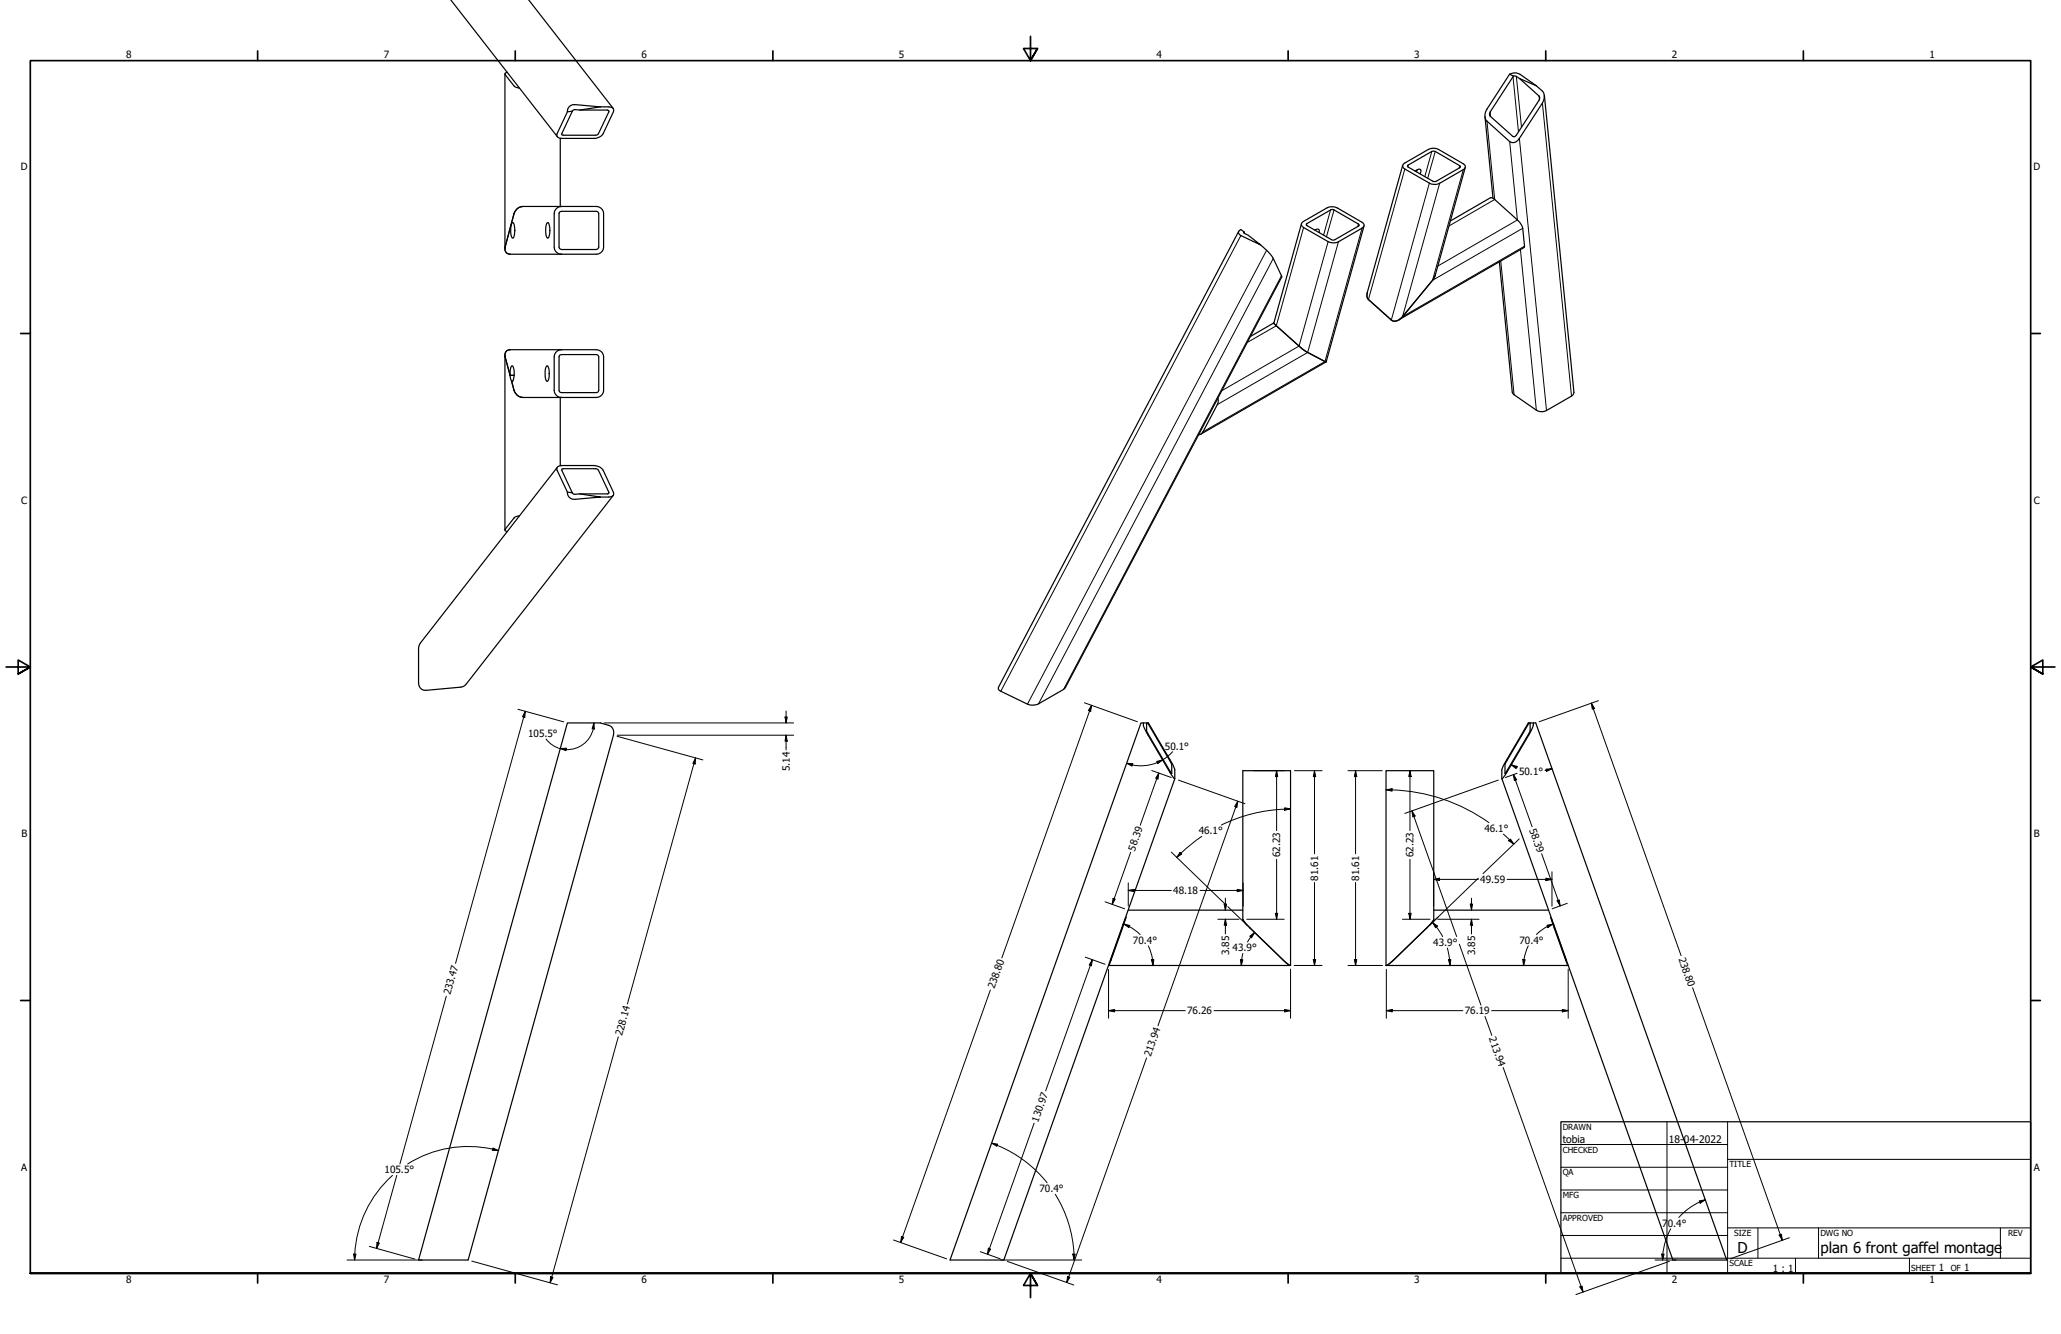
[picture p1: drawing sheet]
<svg xmlns="http://www.w3.org/2000/svg" width="864mm" height="559mm" viewBox="0 0 864 559" stroke-linecap="round" stroke-linejoin="round" font-family="sans-serif">
<!-- layer: Visible (ANSI) -->
<g fill="none" stroke="#000" stroke-width=".51">
<path d="M188.9 0l44.7 57.3M221.6 0l35.4 45.5M211.6 30.9v73.4M212.5 30.3l-.9 .4v.5l4.1 5.1 2 .7M632.5 31.1l-9.4 14.6a4.2 4.2 0 0 0 0 5l9.5 8.6a2.74 2.74 0 0 0 4.1-1.3l9.6-14.8a4.5 4.5 0 0 0 0-5l-2.5-2.3M634.2 31.9l-9.8 15-.3 1.3 10.3 9.1 .9-.6 9.9-15.4-.3-1-8.2-7.4M634.2 31.9l1.2 .1 1.3 .9 7.1 3M634.2 31.9l-1.5-.8a4.4 4.4 0 0 1 4.2 0l6.9 4.8M647.1 39.9l12.4 124.4-.4 1.2-.6 .4-10.5 6.1a4.2 4.2 0 0 1-4.2-.2l-9.4-6.4-.7-1.1-5.4-54.6M234.8 57.9v28.6M242.9 46.1h11.6l.6 .3-4.6 9.9-1 .3h-13.9l-.2-.6 4.4-9.5M251.6 44.8h3.5a1.62 1.62 0 0 1 1.9 2l-4.3 9.2a4.3 4.3 0 0 1-3.8 2h-13.5a1.6 1.6 0 0 1-2-2l4.3-9.1"/>
<path d="M251.6 44.8l-8.7 1.3-2.5-.1-.6 .5M251.6 44.8l-10.7-1a2.81 2.81 0 0 0-3.2 3.1l2.1-.4M622.2 48.9l3.4 34.2M587.8 69.2l-14.9 53.4a2.73 2.73 0 0 0 .5 2.9l9.6 8.5a3.4 3.4 0 0 0 4.7-1.3l13.3-16.3 13-46.3M588 68.8l10.5-6.2a4.6 4.6 0 0 1 4.3 0l10.3 6a1.31 1.31 0 0 1 .9 1.2 1.31 1.31 0 0 1-.8 1.3l-10 5.7a4.4 4.4 0 0 1-4.3-.1l-10.3-5.9a1.3 1.3 0 0 1-.6-2zM589.8 69.4l10.1-6 1-.1 10.7 6.1 .3 .6-10.1 5.9-1 .2-10.8-6.1zM593 71.6a1.81 1.81 0 0 1 2.2-.5l.2 .4-.3 1.3M593.9 71.1l-.4 .8M214.5 93.5l.3-.3a4.6 4.6 0 0 1 .8 4.3 1.95 1.95 0 0 1-.8 2.3 7.8 7.8 0 0 1-.3-6.3zM216.8 87.4l2.3-.9h30.7a3 3 0 0 1 3.1 3v14a2.96 2.96 0 0 1-3.1 3h-36.1a2.23 2.23 0 0 1-2.1-3l3.8-14zM229.2 93.5l.2-.3a4.8 4.8 0 0 1 1 4.3 2.06 2.06 0 0 1-1 2.3 7.8 7.8 0 0 1-.2-6.3zM234.4 89l.9-.5 15.1 .1 .5 .9-.2 14.5-.9 .5h-14.5l-.9-.5z"/>
<path d="M235.3 86.5a3 3 0 0 0-3.1 3v14a2.96 2.96 0 0 0 3.1 3M519 96.9l-100.6 190.9a1.26 1.26 0 0 0 1 1.8l11.1 5.4a5.5 5.5 0 0 0 4.7-.2l10.4-6 .8-.8 90.7-172-3.9-8.3-1.8-2.2-3.1-2.9M519.2 96.6l.7-.5 1.3 1v.5l1.8 1 5.3 4-8.4-3.9-.9-1zM521.2 97.1l.3 .7M545.3 93.7l-11.5 41.6M545.6 93.2l10.5-6.1a5 5 0 0 1 4.3 0l10.8 6.4a1.24 1.24 0 0 1-.5 2.1l-9.9 5.7a5 5 0 0 1-4.3-.1l-10.3-5.9a1.35 1.35 0 0 1-.6-2.1zM547.4 93.9l10.1-6 1-.1 10.7 6.1 .3 .5-10.1 6-1 .2-10.8-6.1zM550.9 96.4l1.4-.5 .4 .3v1.2M551.3 96.2l-.1 .3M571.6 94.6l-15.9 57M607.7 92.6l16.9-9.8h.4l1.3 .8 10.8 9.9 .9 2.1 .7 7.9-52.6 30.5M533.8 135.3l11.7 10.8 1.9 1.3 8.3 4.2"/>
<path d="M533.8 135.3l-9.8 5.6M211.6 148.7v73.4M213.7 157.2l.7 2.5M213.7 157.2l-2.1-7.7a2.23 2.23 0 0 1 2.1-3h36.1a3 3 0 0 1 3.1 3v14a3 3 0 0 1-3.1 3h-30.7a4.1 4.1 0 0 1-3.7-3l-1-3.8M213.7 157.2l.1-2.2 .7-1.8a4.7 4.7 0 0 1 .9 4.6l-.4 1.6-.6 .3M213.7 157.2h1.8M214.4 159.7h.4M229.2 153.2a4.3 4.3 0 0 1 .9 4.3 2.07 2.07 0 0 1-.9 2.3 7.2 7.2 0 0 1 0-6.6zM234.4 149l.9-.5 15.1 .2 .5 .8-.2 14.5-.9 .5h-14.5l-.9-.5zM235.3 146.5a3 3 0 0 0-3.1 3v14a3 3 0 0 0 3.1 3M555.7 151.6l-52.5 30.3M234.8 166.5v28.6"/>
<path d="M510.3 166.8l.1 1.9-.3 .8-6 11.4-1.1 1.1-.8 .2M233.6 195.7l-57.5 73.7-.7 2.1v14.8a2.9 2.9 0 0 0 3.1 2.9l14.5-1.4 1.8-.6 62.2-79.7M217.7 216l-2 .7-4.1 5v.6l.9 .4M237.7 206.1l-4.4-9.7a1.73 1.73 0 0 1 2.1-1.4h13.5a4.7 4.7 0 0 1 3.8 2l4.3 9.2a1.27 1.27 0 0 1-1 1.9l-4.4 .1M237.7 206.1l2.1 .3 .6 .6 2.5-.1 8.7 1.3-10.7 1a2.81 2.81 0 0 1-3.2-3.1zM239.8 206.4l-4.4-9.4 .2-.6 13.9-.1 1 .4 4.6 9.9-.6 .3h-11.6M237.7 302.8h13.9l3.5 1a3.2 3.2 0 0 1 1.9 4.2l-60.8 219.8h-20.8zM479.1 302.8l.1 1.4 1.2 2.7 9.9 16.8 2 2.5v-3.7l-.8-2.1-10.3-17.6h-3.1l-80 225h22.5l71.7-201.5M480.4 302.8l.1 3.5 10.5 17.7v-3.8l-10.1-17.4M640.4 302.8h2.1v1l-.8 2.1-10.4 17.8-1.9 2.6-.1-3.8 .8-2.1zM640.7 302.8l-9.8 16.7-.3 .7v3.8l10.5-17.7 .1-3.5M642.5 302.8h1l80 225h-22.5l-71.7-201.5"/>
<path d="M520.8 322.8h20l-.1 81.6-2.9-2.1-14-13.6-3-3.6zM580.8 322.8h20l-.1 62.6-2.1 2.6-14.8 14.3-2.9 2.1zM470.7 387l-5.5 15.5M471.4 385.1l-1.1 3.6-4.8 13.6-1 2.1M472.8 381.3h48M600.8 381.3h48M650.2 385.1l.7 2.8 5.2 14.4 1 2.1M650.9 387l.4 1.2M464.5 404.4h76.2M580.9 404.4h76.1M656.1 401.7l.3 .8"/>
</g>
<!-- layer: Visible Narrow (ANSI) -->
<g fill="none" stroke="#000" stroke-width=".42">
<path d="M634 32.1l2.3 23.1M635.4 32l2.1 21.3M623.1 50.7l3.2 32.9-19.2 11.1M624.4 46.9l.2 1.9M632.6 59.3l3.2 32.8-33.3 19.3M636.7 58l11.3 114M644.9 40.3l.1 1.4M646.3 43.2l12.2 122.7M588.6 70.8l-15.2 54.7M590 69.2l-.1 .6M598.9 76.7l-15.9 57.3M599.9 63.4l-2.9 10.6"/>
<path d="M601.4 63.4l-3.2 11.3M603.2 76.8l-15.5 55.9 51.1-29.6M611.6 69.4l-.2 1M613.2 71.1l-12.9 46.3 37.7-21.8M519.9 98.7l-100.5 190.9M521.3 97.3l-.2 .2M546.2 95.3l-11.4 41.2-12.1 6.9M547.6 93.7l-.2 .6M557.5 87.9l-2.9 10.6M559 87.9l-3.2 11.3M569.2 93.9l-.2 1M570.7 95.6l-15.5 55.8-51.1 29.5"/>
<path d="M530.7 104.8l-100.2 190.2M533.5 108.3l-98.3 186.5M537 115.5l-91.4 173.3M556.5 101.2l-12.2 43.8-32.3 18.6M560.8 101.3l-12.9 46.3-37.8 21.9M628.8 109.3l5.6 56.1M637.1 104.6l6.7 67.2"/>
</g>
<!-- layer: Border (ANSI) -->
<g fill="none" stroke="#000" stroke-width=".7">
<path d="M431.8 15.2v10.2l-2.9-5.1h5.8l-2.9 5.1 2.9-5.1M107.9 21.3v4.1M215.9 21.3v4.1M323.8 21.3v4.1M539.8 21.3v4.1M647.7 21.3v4.1M755.6 21.3v4.1M8.6 139.7h4.1M850.9 139.7h4.1M2.5 279.4h10.2l-5.1-2.9v5.8l5.1-2.9-5.1 2.9M861.1 279.4h-10.2l5.1-2.9v5.8l-5.1-2.9 5.1 2.9M8.6 419.1h4.1"/>
<path d="M850.9 419.1h4.1M12.7 533.4v-508h838.2v508h-838.2h838.2M107.9 533.4v4.1M215.9 533.4v4.1M323.8 533.4v4.1M434.7 538.5l-2.9-5.1 2.9 5.1h-5.8l2.9-5.1v10.2M539.8 533.4v4.1M647.7 533.4v4.1M755.6 533.4v4.1"/>
</g>
<!-- layer: Title (ANSI) -->
<g fill="none" stroke="#000" stroke-width=".42">
<path d="M654 479.4h69.9M698.5 469.9v63.5M723.9 469.9v63.5M654 488.9h69.9M654 498.5h69.9M723.9 485.6h127M654 508h69.9M654 517.5h69.9M723.9 514.3h127M736.6 514.3v12.7M762 514.3v12.7M838.2 514.3v12.7"/>
<path d="M654 527h196.9M752.3 527v6.4M800.1 527v6.4"/>
</g>
<path d="M654 469.9h196.9v63.5h-196.9z" fill="none" stroke="#000" stroke-width=".51"/>
<!-- layer: Dimension (ANSI) -->
<g fill="none" stroke="#000" stroke-width=".42">
<path d="M217 297.1l19.2 5.3M220.1 297.9l-.2 2.6-1-.3zM220.1 297.9l-29.2 105.6M329.4 297.8v5M454.4 294.4l22.2 7.9M457.4 295.5l-.4 2.5-.9-.4zM457.4 295.5l-37.6 105.8M666.8 294.5l1.3 2.2-.9 .4zM666.8 294.5l37.6 105.8M669.8 293.5l-24.8 8.8M228.8 309.6a11.1 11.1 0 0 0 5.9 4M234.8 313.6l2.5-.2-.1 1.1z"/>
<path d="M234.8 313.6l2.4 .3M248.6 305.4a11.1 11.1 0 0 1-11.4 8.6M248.9 302.8l.1 2.6-.9-.2zM248.9 302.8l-.3 2.5M253.2 302.8h79.3M258.6 308.4l35.9 9.9M258.6 308h73.9M291.5 317.5l-.2 2.5-1-.2zM291.5 317.5l-28.6 103.1M328.9 300.4h1l-.5 2.4zM329.4 308l.5 2.5h-1zM329.4 308v6.1"/>
<path d="M472.1 319.7l2.6 .2-.4 1zM484.7 319l2.5-.7-2.1 1.5zM487.2 318.3a17.8 17.8 0 0 1-15.1 1.4M491.3 314.9l-4.2 3.4M482.6 322.8l8.2 2.9M485.6 323.8l-.4 2.5-.9-.3zM485.6 323.8l-7.8 21.9M493.8 326.8l27.9 9.9M518.7 335.7l-.4 2.4-1-.3zM518.7 335.7l-33.5 94M525.4 322.8h12.7M534.9 322.8l.5 2.5h-1z"/>
<path d="M534.9 322.8v25.1M538.3 338.4l2.5 .4-2.5 .6zM538.3 338.9a66.3 66.3 0 0 0-26.5 6.7M540.8 338.8l-2.5 .1M542.4 322.8h11.6M550.8 322.8l.5 2.5h-1zM550.8 322.8v34.8M564.8 322.8h14.4M568 322.8l.5 2.5h-1zM568 322.8v34.8M580.8 330.8l2.5-.4v1zM580.8 330.8a74.3 74.3 0 0 1 43.1 13.8"/>
<path d="M590.8 322.8l.5 2.5h-1zM590.8 322.8v25.1M591.6 339.7l1.4 2.1-1 .4zM591.6 339.7l18.8 52.6M627.8 326.8l-39.2 13.9M633.2 320.4l2.5 .7-.4 .8zM633.2 320.4l2.5 1.2M634.2 324.5l1.3 2.1-.9 .4zM634.2 324.5l7.8 21.8M635.7 323.9l-4.9 1.8M647.8 322.2l2.5-.2-2.3 1.2zM647.9 322.7l-.5 .1"/>
<path d="M650.3 322l-2.4 .6M473.8 357l-7.8 21.8M490.8 356.9l22.7 21.9M494.5 357.1l.7 .7-2.1 1.4zM503.6 350.4l-5.7 4.3-4.8 4.5M534.9 360v25.1M590.8 360v25.1M629.9 349.4l4.4 4.2M632.1 352.2l.8-.7 1.4 2.1zM636.6 351.4l-15.2 14.6M646 357.6l7.7 21.9M463 377.8l8.2 2.9"/>
<path d="M466.4 376.3l.9 .3-1.3 2.2zM472.8 373l2.4-.4v.9zM472.8 373h18M472.8 369.8v9.8M502.9 373h18M513 378.7h1l-.5 2.6zM513.5 376.2v5.1M514.5 379.8l8.2 7.9M518.4 372.6l2.5 .4-2.5 .5zM520.9 369.8v9.8M550.8 369.6v34.8M568 369.6v34.8"/>
<path d="M600.7 368.4l2.5-.5v1zM600.7 368.4h18.7M600.7 365.2v14.4M616.1 378.7h.9l-.4 2.6zM616.6 376.2v5.1M619.4 367.9l-20.5 19.8 3.7-3.5M631.5 368.4h18.8M647.8 367.9l2.5 .5-2.5 .5zM650.3 365.2v14.4M652.5 377.3l.9-.4 .3 2.6zM656.7 378.4l-6.3 2.3M470.9 387.1l2.5 .6-.4 .9z"/>
<path d="M470.9 387.1l3.5 1.7 3.3 2.7M472 384.1l-1.1 3.1M481.2 396.2l1.1 2.8 .6 3M510.3 385.1h8.9M513.5 385.1l.5 2.4h-1zM513.5 385.1v6.1M520.8 399.4l-.5 2.6M522.4 385.1h15.7M523.7 392.2l2-1.6-1.3 2.2zM525.7 390.6l-3 4M534.4 382.6h1l-.5 2.5zM587.6 385.1h11.6"/>
<path d="M590.3 382.6h1l-.5 2.5zM600.3 386.4l2 1.5-.8 .7zM600.3 386.4l2.4 3 1.8 2.9M602.4 385.1h17.4M606.4 397.1l1 4.9M611.5 395.5l9 25.5M616.6 385.1l.4 2.4h-.9zM616.6 385.1v6.1M640.4 396.2l-1.5 4.3-.5 3.9M648.2 387.6l2.5-.5-2.1 1.5zM648.4 388.1l-2.4 1.5-2.2 1.8M649.6 384.1l1.1 3.1"/>
<path d="M650.7 387.1l-2.3 .9M187 417.3l-19.4 70.3M415 414.7l-37.6 105.7M454.7 400.9l8.3 3M457.7 402l-.4 2.6-.9-.4zM457.7 402l-19.6 54.9M464.5 406.1v20.4M482.5 402h1l-.4 2.4zM483 402l.1 2.4M519.7 402h1.1l-.7 2.4zM520.3 402l-.2 2.4M540.8 406v20.5"/>
<path d="M542.3 404.4h11.7M550.3 402h1l-.5 2.4zM564.8 404.4h14.5M567.5 402h1l-.5 2.4zM580.9 406.1v20.4M606.9 402h1l-.3 2.4zM607.4 402l.2 2.4M638 402h1.1l-.7 2.4zM657.1 406v20.5M709.2 413.8l37.6 105.8M259.1 434.3l-28.6 103M464.5 423.4l2.5-.6v1.1z"/>
<path d="M464.5 423.4h32.1M508.7 423.4h32.1M538.3 422.8l2.5 .6-2.5 .5zM580.9 423.4l2.5-.6v1.1zM580.9 423.4h32.1M622.2 425.8l2.9 7.9M625 423.4h32.1M654.6 422.8l2.5 .6-2.5 .5zM480.4 443.2l-33.4 94M629.9 447.2l33.4 94M415.5 478.9l2.5 .4-.3 .9zM415.5 478.9a52.3 52.3 0 0 1 23.3 16.6"/>
<path d="M433.3 470.5l-19.5 54.9M164.5 492.4a47.6 47.6 0 0 0-15.9 35.4M166.2 492.4l-8.4 30.6M206.6 480.9l2.3 1.1-2.6-.2zM208.9 482a47.6 47.6 0 0 0-38.1 5.6M374.4 519.4l22.2 7.9M377.8 518l.9 .3-1.3 2.1zM442.2 500.3a52 52 0 0 1 7.9 27.5M700.1 514.8l-2.1 4.6-1.2 5.9M712 503l2.5-.4-2.1 1.4zM714.5 502.6a26.3 26.3 0 0 0-11 7.4M745.5 517.3l.9-.3 .4 2.6z"/>
<path d="M749.8 518.5l-24.8 8.8M145.4 527.8h31.5M148.1 525.3h1.1l-.6 2.5zM154.7 522.1l19.2 5.3M158 520.4l.9 .3-1.1 2.3zM197.7 528.3l35.9 9.9M230.7 534.8l1 .3-1.2 2.2zM410.8 524.3l8.3 3M414.1 522.9l1 .3-1.3 2.2zM419.3 527.8h34M422.1 528.4l27.9 9.9M447.4 534.7l.9 .4-1.3 2.1z"/>
<path d="M449.5 525.3h1l-.4 2.5zM662 539.1l.9-.4 .4 2.5zM693.5 527.8h8.8M696.3 525.3h1l-.6 2.5zM696.8 525.3l-.1 2.5M699.5 528.4l-39.2 13.9"/>
</g>
<g fill="#000">
<path d="M457.4 295.5l-.4 2.5-.9-.4z" fill-rule="evenodd"/>
<path d="M666.8 294.5l1.3 2.2-.9 .4z" fill-rule="evenodd"/>
<path d="M220.1 297.9l-.2 2.6-1-.3z" fill-rule="evenodd"/>
<path d="M234.8 313.6l2.5-.2-.1 1.1z" fill-rule="evenodd"/>
<path d="M248.9 302.8l.1 2.6-.9-.2z" fill-rule="evenodd"/>
<path d="M328.9 300.4h1l-.5 2.4z" fill-rule="evenodd"/>
<path d="M329.4 308l.5 2.5h-1z" fill-rule="evenodd"/>
<path d="M472.1 319.7l2.6 .2-.4 1z" fill-rule="evenodd"/>
<path d="M484.7 319l2.5-.7-2.1 1.5z" fill-rule="evenodd"/>
<path d="M291.5 317.5l-.2 2.5-1-.2z" fill-rule="evenodd"/>
<path d="M485.6 323.8l-.4 2.5-.9-.3z" fill-rule="evenodd"/>
<path d="M518.7 335.7l-.4 2.4-1-.3z" fill-rule="evenodd"/>
<path d="M534.9 322.8l.5 2.5h-1z" fill-rule="evenodd"/>
<path d="M538.3 338.4l2.5 .4-2.5 .6z" fill-rule="evenodd"/>
<path d="M550.8 322.8l.5 2.5h-1z" fill-rule="evenodd"/>
<path d="M568 322.8l.5 2.5h-1z" fill-rule="evenodd"/>
<path d="M580.8 330.8l2.5-.4v1z" fill-rule="evenodd"/>
<path d="M590.8 322.8l.5 2.5h-1z" fill-rule="evenodd"/>
<path d="M634.2 324.5l1.3 2.1-.9 .4z" fill-rule="evenodd"/>
<path d="M633.2 320.4l2.5 .7-.4 .8z" fill-rule="evenodd"/>
<path d="M647.8 322.2l2.5-.2-2.3 1.2z" fill-rule="evenodd"/>
<path d="M494.5 357.1l.7 .7-2.1 1.4z" fill-rule="evenodd"/>
<path d="M591.6 339.7l1.4 2.1-1 .4z" fill-rule="evenodd"/>
<path d="M632.1 352.2l.8-.7 1.4 2.1z" fill-rule="evenodd"/>
<path d="M466.4 376.3l.9 .3-1.3 2.2z" fill-rule="evenodd"/>
<path d="M472.8 373l2.4-.4v.9z" fill-rule="evenodd"/>
<path d="M513 378.7h1l-.5 2.6z" fill-rule="evenodd"/>
<path d="M518.4 372.6l2.5 .4-2.5 .5z" fill-rule="evenodd"/>
<path d="M600.7 368.4l2.5-.5v1z" fill-rule="evenodd"/>
<path d="M616.1 378.7h.9l-.4 2.6z" fill-rule="evenodd"/>
<path d="M647.8 367.9l2.5 .5-2.5 .5z" fill-rule="evenodd"/>
<path d="M652.5 377.3l.9-.4 .3 2.6z" fill-rule="evenodd"/>
<path d="M470.9 387.1l2.5 .6-.4 .9z" fill-rule="evenodd"/>
<path d="M513.5 385.1l.5 2.4h-1z" fill-rule="evenodd"/>
<path d="M523.7 392.2l2-1.6-1.3 2.2z" fill-rule="evenodd"/>
<path d="M534.4 382.6h1l-.5 2.5z" fill-rule="evenodd"/>
<path d="M590.3 382.6h1l-.5 2.5z" fill-rule="evenodd"/>
<path d="M600.3 386.4l2 1.5-.8 .7z" fill-rule="evenodd"/>
<path d="M616.6 385.1l.4 2.4h-.9z" fill-rule="evenodd"/>
<path d="M648.2 387.6l2.5-.5-2.1 1.5z" fill-rule="evenodd"/>
<path d="M457.7 402l-.4 2.6-.9-.4z" fill-rule="evenodd"/>
<path d="M482.5 402h1l-.4 2.4z" fill-rule="evenodd"/>
<path d="M519.7 402h1.1l-.7 2.4z" fill-rule="evenodd"/>
<path d="M550.3 402h1l-.5 2.4z" fill-rule="evenodd"/>
<path d="M567.5 402h1l-.5 2.4z" fill-rule="evenodd"/>
<path d="M606.9 402h1l-.3 2.4z" fill-rule="evenodd"/>
<path d="M638 402h1.1l-.7 2.4z" fill-rule="evenodd"/>
<path d="M464.5 423.4l2.5-.6v1.1z" fill-rule="evenodd"/>
<path d="M538.3 422.8l2.5 .6-2.5 .5z" fill-rule="evenodd"/>
<path d="M580.9 423.4l2.5-.6v1.1z" fill-rule="evenodd"/>
<path d="M654.6 422.8l2.5 .6-2.5 .5z" fill-rule="evenodd"/>
<path d="M415.5 478.9l2.5 .4-.3 .9z" fill-rule="evenodd"/>
<path d="M206.6 480.9l2.3 1.1-2.6-.2z" fill-rule="evenodd"/>
<path d="M377.8 518l.9 .3-1.3 2.1z" fill-rule="evenodd"/>
<path d="M712 503l2.5-.4-2.1 1.4z" fill-rule="evenodd"/>
<path d="M745.5 517.3l.9-.3 .4 2.6z" fill-rule="evenodd"/>
<path d="M148.1 525.3h1.1l-.6 2.5z" fill-rule="evenodd"/>
<path d="M158 520.4l.9 .3-1.1 2.3z" fill-rule="evenodd"/>
<path d="M230.7 534.8l1 .3-1.2 2.2z" fill-rule="evenodd"/>
<path d="M414.1 522.9l1 .3-1.3 2.2z" fill-rule="evenodd"/>
<path d="M447.4 534.7l.9 .4-1.3 2.1z" fill-rule="evenodd"/>
<path d="M449.5 525.3h1l-.4 2.5z" fill-rule="evenodd"/>
<path d="M662 539.1l.9-.4 .4 2.5z" fill-rule="evenodd"/>
<path d="M696.3 525.3h1l-.6 2.5z" fill-rule="evenodd"/>
</g>
<g font-size="6.3">
<text x="728.1" y="524.9">D</text>
<text x="762.8" y="525">plan 6 front gaffel montage</text>
</g>
<g font-size="4.3">
<text x="654.8" y="478.6">tobia</text>
<text x="699.3" y="478.6">18-04-2022</text>
</g>
<g font-size="4.2">
<text x="52.8" y="24.4">8</text>
<text x="160.8" y="24.4">7</text>
<text x="268.7" y="24.4">6</text>
<text x="376.7" y="24.4">5</text>
<text x="484.6" y="24.4">4</text>
<text x="592.6" y="24.4">3</text>
<text x="700.5" y="24.4">2</text>
<text x="808.5" y="24.4">1</text>
<text x="8.8" y="71.4">D</text>
<text x="852" y="71.4">D</text>
<text x="8.9" y="211.1">C</text>
<text x="852.2" y="211.1">C</text>
<text x="221.3" y="308.7">105.5°</text>
<text x="488.1" y="314">50.1°</text>
<text x="330.9" y="323" transform="rotate(-90 330.9 323)">5.14</text>
<text x="636.5" y="324.6">50.1°</text>
<text x="640.8" y="347.6" transform="rotate(71 640.8 347.6)">58.39</text>
<text x="9" y="350.8">B</text>
<text x="502.3" y="349.4">46.1°</text>
<text x="622" y="348.6">46.1°</text>
<text x="852.2" y="350.8">B</text>
<text x="475.5" y="356.7" transform="rotate(-71 475.5 356.7)">58.39</text>
<text x="536.4" y="359.2" transform="rotate(-90 536.4 359.2)">62.23</text>
<text x="592.3" y="359.2" transform="rotate(-90 592.3 359.2)">62.23</text>
<text x="552.3" y="368.9" transform="rotate(-90 552.3 368.9)">81.61</text>
<text x="569.5" y="368.9" transform="rotate(-90 569.5 368.9)">81.61</text>
<text x="620.3" y="369.9">49.59</text>
<text x="491.6" y="374.5">48.18</text>
<text x="474.7" y="395.4">70.4°</text>
<text x="636.7" y="395.4">70.4°</text>
<text x="515" y="400.1" transform="rotate(-90 515 400.1)">3.85</text>
<text x="516.5" y="398.5">43.9°</text>
<text x="600.6" y="396.2">43.9°</text>
<text x="618.1" y="400.1" transform="rotate(-90 618.1 400.1)">3.85</text>
<text x="703.3" y="401.6" transform="rotate(71 703.3 401.6)">238.80</text>
<text x="188.7" y="417" transform="rotate(-75 188.7 417)">233.47</text>
<text x="416.7" y="414.5" transform="rotate(-71 416.7 414.5)">238.80</text>
<text x="497.5" y="424.9">76.26</text>
<text x="613.8" y="424.9">76.19</text>
<text x="260.7" y="434" transform="rotate(-75 260.7 434)">228.14</text>
<text x="623.9" y="435" transform="rotate(71 623.9 435)">213.94</text>
<text x="482.2" y="442.9" transform="rotate(-71 482.2 442.9)">213.94</text>
<text x="435" y="470.2" transform="rotate(-71 435 470.2)">130.97</text>
<text x="8.9" y="490.5">A</text>
<text x="161.2" y="491.5">105.5°</text>
<text x="852.2" y="490.5">A</text>
<text x="435.5" y="499.4">70.4°</text>
<text x="696.5" y="513.9">7</text>
<text x="698.8" y="513.9">0.4°</text>
<text x="742.9" y="532.6">1 : 1</text>
<text x="812.4" y="532.6">1</text>
<text x="823" y="532.6">1</text>
<text x="52.8" y="537.5">8</text>
<text x="160.8" y="537.5">7</text>
<text x="268.7" y="537.5">6</text>
<text x="376.7" y="537.5">5</text>
<text x="484.6" y="537.5">4</text>
<text x="592.6" y="537.5">3</text>
<text x="700.5" y="537.5">2</text>
<text x="808.5" y="537.5">1</text>
</g>
<g font-size="3.5">
<text x="654.8" y="473.2">DRAWN</text>
<text x="654.8" y="482.8">CHECKED</text>
<text x="724.7" y="488.9">TITLE</text>
<text x="654.8" y="492.3">QA</text>
<text x="654.8" y="501.8">MFG</text>
<text x="654.8" y="511.4">APPROVED</text>
<text x="726.7" y="517.7">SIZE</text>
<text x="762.8" y="517.7">DWG NO</text>
<text x="841.4" y="517.7">REV</text>
<text x="724.7" y="530.4">SCALE</text>
<text x="800.9" y="532.6">SHEET</text>
<text x="817.4" y="532.6">OF</text>
</g>
</svg>
